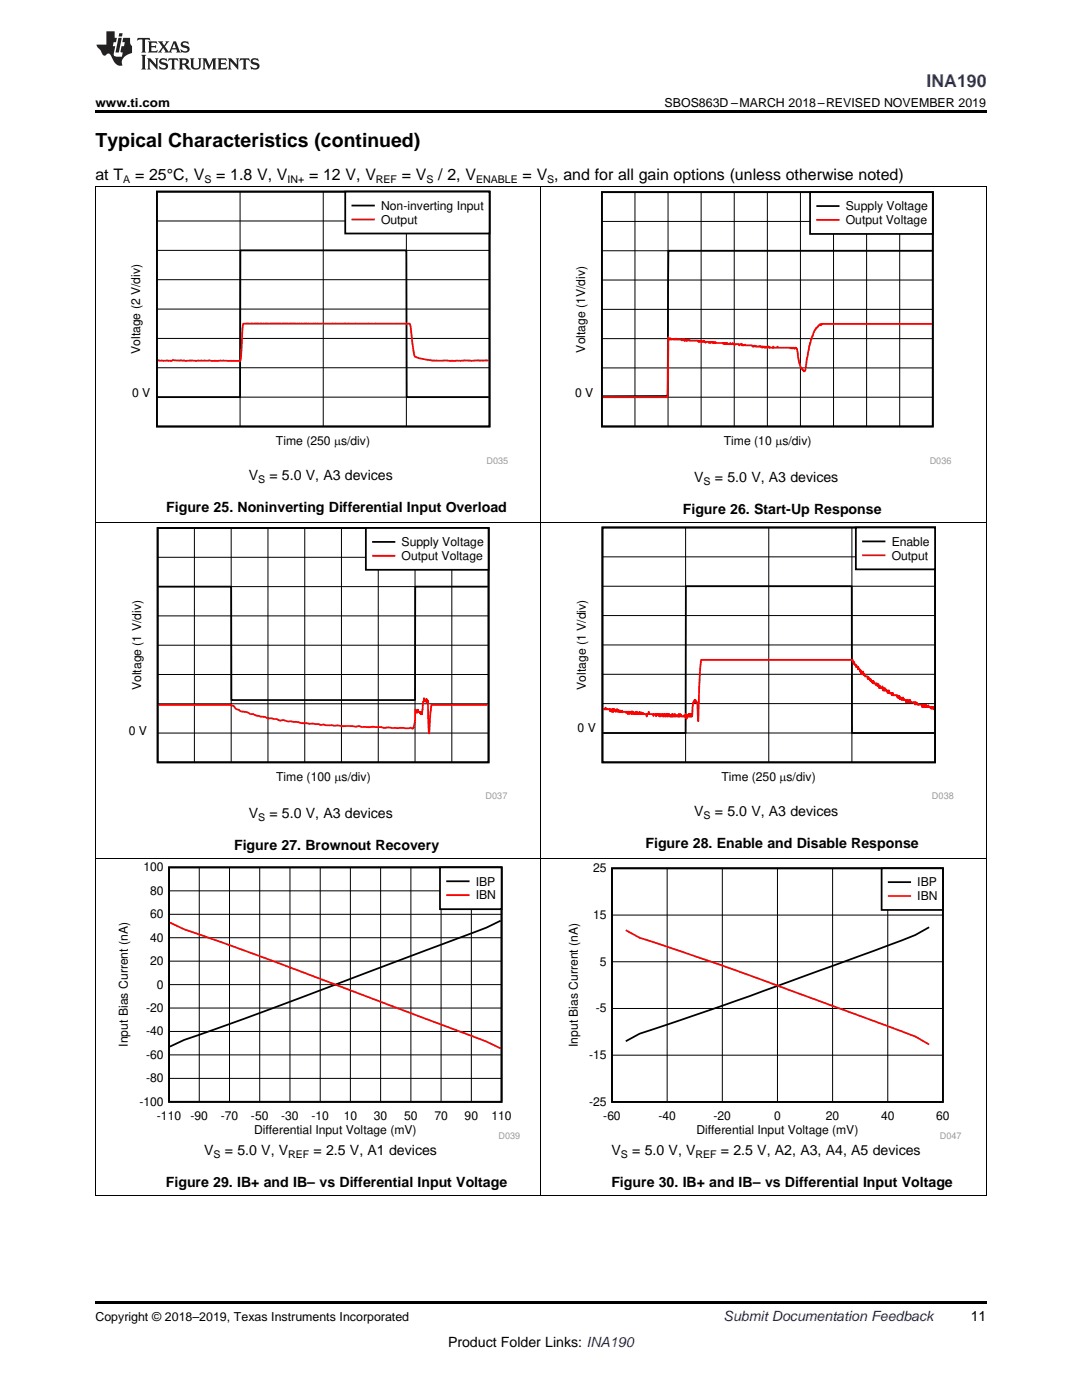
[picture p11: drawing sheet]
<svg xmlns="http://www.w3.org/2000/svg" width="216mm" height="279mm" viewBox="0 0 216 279" stroke-linecap="round" stroke-linejoin="round" font-family="sans-serif">
<path d="M19 259.7h177.8v.5h-177.8z" fill="#000"/>
<path d="M19.1 171.3v67.4M107.9 171.3v67.4M196.8 171.3v67.4M19 238.6h177.8" fill="none" stroke="#000" stroke-width=".2"/>
<path d="M23.2 172.1h80.6v55.3h-80.6z" fill-rule="evenodd" fill="#fff"/>
<path d="M33.7 173.1h66.4v46.8h-66.4zM99.9 183.7l-2.8 1.4-9.1 3.4a2003 2003 0 0 1-51.3 19l-2.8 1.4" fill="none" stroke="#000" stroke-width=".35"/>
<g fill="none" stroke="#000" stroke-width=".2">
<path d="M33.7 177.8h66.4M39.8 173.1v46.8M45.8 173.1v46.8M51.8 173.1v46.8M57.9 173.1v46.8M63.9 173.1v46.8M69.9 173.1v46.8M75.9 173.1v46.8M82 173.1v46.8M88 173.1v46.8M94.1 173.1v46.8M33.7 196.5h66.4"/>
<path d="M33.7 191.8h66.4M33.7 187.1h66.4M33.7 182.5h66.4M33.7 215.2h66.4M33.7 210.5h66.4M33.7 205.9h66.4M33.7 201.2h66.4"/>
</g>
<path d="M33.9 184.1l2.8 1.4a2151.6 2151.6 0 0 1 54.3 20.1l6.1 2.3 2.8 1.3" fill="none" stroke="#f00" stroke-width=".35"/>
<path d="M87.8 173.1h12.3v8.3h-12.3z" fill-rule="evenodd" fill="#fff"/>
<path d="M87.8 173.1h12.3v8.3h-12.3zM89.2 175.9h4.3" fill="none" stroke="#000" stroke-width=".35"/>
<path d="M89.2 178.6h4.3" fill="none" stroke="#f00" stroke-width=".35"/>
<path d="M112.9 172.3h79v55.1h-79z" fill-rule="evenodd" fill="#fff"/>
<path d="M122.1 173.3h66v46.6h-66zM185.4 185.1l-2.8 1.5a1455.2 1455.2 0 0 1-55 19.7l-2.7 1.5" fill="none" stroke="#000" stroke-width=".35"/>
<path d="M133.1 173.3v46.6M144.1 173.3v46.6M155.1 173.3v46.6M166.1 173.3v46.6M177.1 173.3v46.6M122.1 191.9h66.1M122.1 182.6h66.1M122.1 210.6h66.1M122.1 201.3h66.1" fill="none" stroke="#000" stroke-width=".2"/>
<path d="M124.9 185.6l2.7 1.5a1298.9 1298.9 0 0 1 55 19.8l2.8 1.5" fill="none" stroke="#f00" stroke-width=".35"/>
<path d="M175.9 173.3h12.2v8.3h-12.2z" fill-rule="evenodd" fill="#fff"/>
<path d="M175.9 173.3h12.2v8.3h-12.2zM177.3 176.1h4.3" fill="none" stroke="#000" stroke-width=".35"/>
<path d="M177.3 178.8h4.3" fill="none" stroke="#f00" stroke-width=".35"/>
<path d="M19.1 104.3v67M107.9 104.3v67M196.8 104.3v67M19 171.3h177.8" fill="none" stroke="#000" stroke-width=".2"/>
<path d="M25.4 104.9h76.2v55.1h-76.2z" fill-rule="evenodd" fill="#fff"/>
<path d="M31.5 105.4h66v46.7h-66zM31.6 117.1h14.5l.1 22.6h36.6l.1-22.6h14.4" fill="none" stroke="#000" stroke-width=".35"/>
<g fill="none" stroke="#000" stroke-width=".2">
<path d="M31.5 117.1h66M31.5 111.2h66M38.8 105.4v46.8M46.1 105.4v46.8M53.5 105.4v46.8M60.8 105.4v46.8M68.1 105.4v46.8M75.5 105.4v46.8M82.8 105.4v46.8M90.2 105.4v46.8M31.5 134.6h66M31.5 128.8h66"/>
<path d="M31.5 122.9h66M31.5 146.3h66M31.5 140.5h66"/>
</g>
<path d="M31.6 140.7h14.5v.1l.5 .1 .6 .6 .9 .5 1.2 .1 .6 .4 2.9 .6 .7 .3 1.7 .1 .6 .3 .8-.1 .9 .3 1.7 .1 1.1 .2 2.1 .1 2.7 .3 2.3 .1 .8 .1h3.4l.6 .2 2.3-.1 4.8 .3 2.2 .1 .4-.2a.37 .37 0 0 0 .5 .2 .37 .37 0 0 0 .2-.5l.2-1.1 .1-2.2 .1 .5h.1l.1 .2v-.6l.2 .4v-.5v.5l.1-.2v.2h.3l.1 .4v-.4l.1 .4 .1-.4 .1 .4 .4-3.2v.4h.4l.1 .4v-.6l.1 .7v-.5l.1 .5v-.4l.3 6.6 .5-5.7h11.2" fill="none" stroke="#f00" stroke-width=".35"/>
<path d="M73 105.4h24.5v8.3h-24.5z" fill-rule="evenodd" fill="#fff"/>
<path d="M73 105.4h24.5v8.3h-24.5zM74.4 108.2h4.3" fill="none" stroke="#000" stroke-width=".35"/>
<path d="M74.4 110.9h4.3" fill="none" stroke="#f00" stroke-width=".35"/>
<path d="M114.5 105h75.8v54.6h-75.8z" fill-rule="evenodd" fill="#fff"/>
<path d="M120.2 105.3h66.4v46.8h-66.4zM120.4 146.3h16.4l.1-29.3h33.1v29.3h16.4" fill="none" stroke="#000" stroke-width=".35"/>
<path d="M120.2 117h66.4M120.2 111.1h66.4M136.8 105.3v46.9M153.4 105.3v46.9M170 105.3v46.9M120.2 134.6h66.4M120.2 128.7h66.4M120.2 122.8h66.4M120.2 146.3h66.4M120.2 140.4h66.4" fill="none" stroke="#000" stroke-width=".2"/>
<path d="M186.4 141.2l-.1-.1-.1 .5v-.5h-.3l-.1 .4v-.4l-.3 .1-.2-.1-.1-.4v.4l-.1-.2-.1 .2h-.2v-.5l-.1 .5v-.2l-.2 .2-.1-.5-.1 .5v-.5l-.1 .5-.1-.2-.1 .2-.1-.5h-.6l-.1-.1-.2 .1-.2-.4-.2 .4-.1-.4-.1 .1-.7-.3v.2l-.1-.5-.1 .5-.1-.5-.1 .5-.2-.5-.1 .5v-.5h-.2v.5l-.1-.5-.2-.1-.1 .1-.1-.2v.2l-.1-.5-.3 .5-.1-.5v.1l-.2-.1v.4l-.1-.7-.1 .3v-.3l-.1 .3v-.1l-.2 .1-.1-.4v.1l-.1-.1h-.7v-.5l-.1 .5-.1-.5v.5l-.1-.5-.2 .1-.2-.1-.1-.5v.5l-.2-.5-.1 .5-.1-.5h-.2l-.1-.3-.1 .3v-.5l-.1 .5-.1-.5-.2 .5-.1-.8-.1 .3-.3-.1-.1 .1-.1-.4-.1 .4-.1-.8-.1 .4-.1-.3-.1 .3v-.5l-.1 .2-.1-.2v.3l-.1-.3h-.3l-.1-.5-.1 .5v-.5l-.1 .4-.3-.7-.1 .3-.1-.4-.1 .2v-.2h-.2v-.4l-.2 .4-.1-.5h-.4l-.1-.5v.1l-.1-.1-.1 .2-.1-.7v.5l-.2-.5h-.1l-.1 .5-.1-.8-.1 .3-.1-.4h-.2l-.1-.5v.5l-.1-.5h-.1l-.1-.2-.1 .2-.1-.5v.1l-.2-.1-.1-.4v.3l-.2-.8h-30.3l-.4 5.2-.2 7-.2-3.7h-.3v-.5l-.2 .3v-.3l-.1 .5h-.2l-.2 2.8-.2-.5v.5l-.1-.5v.5l-.1-.5v.5l-.2-.5-.1 .5v-.5l-.1 .5-.1-.4v.4l-.1-.1-.1 .6-.2-1v.6l-.3-.3v.2l-.1-.1-.5 .1-.1-.5-.1 .5-.1-.5v.5l-.1-.2v.2l-.1-.5-.1 .5a.3 .3 0 0 1-.4-.4l-.1 .4-.1-.5v.5l-.2-.5-.1 .5v-.4l-.1 .4-.1-.5v.5l-.1-.5-.1 .5v-.4l-.1 .4v-.4l-.1 .4-.1-.4-.1 .4-.1-.5v.1l-.1-.1-.2 .5-.2-.5-.2 .5-.1-.5v.5l-.1-.5h-.2l-.1 .5-.1-.5v.4l-.1-.4h-.2l-.1 .5-.1-.5-.1 .5-.1-.5v.4l-.1-.4-.1 .3v-.3l-.2 .3-.1-.3v.4l-.1-.4v.4l-.1-.4h-.4v.4l-.1-.4h-.8l-.1-.5v.5h-.3l-.1 .5v-.5h-.6l-.1-.2v.2l-.2-.2-.1 .2v-.3l-.1 .3v-.1l-.2 .1-.1-.5v.5l-.1-.2-.2 .2v-.3l-.1 .3-.2-.5-.1 .5-.1-.5v.5l-.1-.1-.1 .1-.1-.3-.1 .3-.1-.5-.2 .3v-.4v.6l-.1-.5-.1 .4v-.4l-.1 .3-.1-.3-.1 .5v-.5l-.2 .4-.1-.4v.5l-.1-.5h-.2v.3l-.1-.3h-.6l-.1 .2v-.4l-.1 .2-.2-.1-.1 .1v-.2l-.1 .2-.1-.2-.1 .2-.1-.3-.2 .3v-.4l-.1 .3v-.3l-.2 .4-.1-.3-.1 .2v-.3l-.1 .1-.1-.1-.1 .4-.1-.5v.5l-.2-.4-.1 .4-.1-.4h-.1l-.1 .3-.1-.4v.1l-.5-.1-.2 .1-.1-.4v.4l-.2-.1-.2 .1" fill="none" stroke="#f00" stroke-width=".35"/>
<path d="M170.8 105.3h15.8v8.3h-15.8z" fill-rule="evenodd" fill="#fff"/>
<path d="M170.8 105.3h15.8v8.3h-15.8zM172.2 108.1h4.3" fill="none" stroke="#000" stroke-width=".35"/>
<path d="M172.2 110.8h4.3" fill="none" stroke="#f00" stroke-width=".35"/>
<path d="M19.1 37.3v67M107.9 37.3v67M196.8 37.3v67M19 104.2h177.8" fill="none" stroke="#000" stroke-width=".2"/>
<path d="M114.5 37.9h75.8v55.1h-75.8z" fill-rule="evenodd" fill="#fff"/>
<path d="M120.1 38.3h66v46.8h-66zM186 50h-52.6l-.2 29-12.9 .1" fill="none" stroke="#000" stroke-width=".35"/>
<g fill="none" stroke="#000" stroke-width=".2">
<path d="M126.7 38.4v46.7M133.3 38.4v46.7M139.9 38.4v46.7M146.5 38.4v46.7M153.1 38.4v46.7M159.7 38.4v46.7M166.3 38.4v46.7M172.9 38.4v46.7M179.5 38.4v46.7M120.1 55.9h66M120.1 50h66M120.1 44.2h66"/>
<path d="M120.1 79.3h66M120.1 73.4h66M120.1 67.6h66M120.1 61.7h66"/>
</g>
<path d="M186 64.6h-22.1l-.1 .3-.1-.2-.4 .3a3.4 3.4 0 0 0-1.1 2.1 13.8 13.8 0 0 0-1.2 4.4l-.3 2.3-.2 .3a2.44 2.44 0 0 1-1-1.6l-.4-2.8-.2-.3h-.2l-.1 .2-.2-.2h-.3v.2l-.1-.2-.3 .1v-.1h-2.5v-.2l-.2 .2h-.6l-.1-.2-.1 .2h-.6v-.2l-.2 .2v-.2h-.2l-.1 .2-.2-.2-.3 .2-.1-.2-.1 .1-.1-.1h-.2v.2l-.1-.2-.1 .1-.2-.3-.1 .2h-.7v-.2l-.2 .2-.2-.2v.2l-.1-.2-.2 .2-.1-.3h-1.3l-.1-.1-.1 .1-.1-.1-.3 .1-.1-.2-.1 .2v-.2h-.4v.2l-.2-.2h-.8v.2l-.4-.4-.1 .2h-.3l-.1-.2-.1 .2h-.4l-.1-.2-.1 .2-.1-.2h-.1l-.1 .2v-.2l-.1 .2-.1-.2-.2 .1v-.1h-1.5l-.1-.3-.1 .3-.1-.2-.2 .1v-.2l-.1 .3-.1-.3h-.2l-.1 .3v-.3l-.3 .3-.1-.3h-.6v.2l-.4-.4-.2 .2h-.2v-.2l-.2 .2-.1-.2-.1 .2-.1-.2-.1 .2-.1-.2h-1.7l-.1-.3-.2 .3h-.3l-.1-.3v.3h-.2l-.1-.3-.1 .3v-.3l-.1 .2-.1-.2-.3 .2-.1-.2h-.9l-.1-.1v.1l-.2-.1-.1 .1-.4-.1-.3 .1-.1-.2v.2l-.1-.1-.2 .1-.1-.4-.2 12h-12.9" fill="none" stroke="#f00" stroke-width=".35"/>
<path d="M161.6 38.3h24.5v8.4h-24.5z" fill-rule="evenodd" fill="#fff"/>
<path d="M161.6 38.3h24.5v8.4h-24.5zM163.1 41.1h4.2" fill="none" stroke="#000" stroke-width=".35"/>
<path d="M163.1 43.9h4.2" fill="none" stroke="#f00" stroke-width=".35"/>
<path d="M25.6 38h75.8v54.6h-75.8z" fill-rule="evenodd" fill="#fff"/>
<path d="M31.3 38.2h66.4v46.9h-66.4zM31.5 79.3h16.4l.1-29.3h33.1l.1 29.3h16.3" fill="none" stroke="#000" stroke-width=".35"/>
<path d="M47.9 38.2v46.9M64.5 38.2v46.9M81.1 38.2v46.9M31.3 55.8h66.4M31.3 50h66.4M31.3 44.1h66.4M31.3 79.3h66.4M31.3 73.4h66.4M31.3 67.5h66.4M31.3 61.7h66.4" fill="none" stroke="#000" stroke-width=".2"/>
<path d="M31.5 71.9l2.7 .1 .4-.2 2.4 .2 4.8-.1 6.1 .1 .2-.9 .3-5.2 .2-1.3h8.7h24.4l.3 .7 .5 5 .4 .9 .8 .3 2.6 .5 11.2-.1" fill="none" stroke="#f00" stroke-width=".35"/>
<path d="M68.9 38.2h28.8v8.4h-28.8z" fill-rule="evenodd" fill="#fff"/>
<path d="M68.9 38.2h28.8v8.4h-28.8zM70.3 41h4.3" fill="none" stroke="#000" stroke-width=".35"/>
<path d="M70.3 43.8h4.3" fill="none" stroke="#f00" stroke-width=".35"/>
<path d="M19 37.2h177.8" fill="none" stroke="#000" stroke-width=".2"/>
<path d="M19 22h177.8v.5h-177.8z" fill="#000"/>
<g fill="#231f20">
<path d="M27.5 7.6l-.1 .5 .4-.2h.6v.1v2.1l-.2 .4h1l-.3-.4v-2.1l.1-.1h.5l.5 .2-.2-.5zM29.5 8.3l.2 .3v1.5l-.2 .4h1.8l.2-.6a1.04 1.04 0 0 1-1.3 .2v-.7h.6l.3 .2v-.6l-.3 .2h-.6v-.6l.8-.1 .4 .3-.2-.5zM31.5 8.3l.9 1.1-.9 1.1h.8l-.2-.2 .5-.7 .4 .7-.2 .2h1.5l-.1-.2 .1-.4h.9l.1 .4-.2 .2h1l-.3-.3-.7-1.9h-.5l-.9 2-.8-1 .9-1h-.8l.1 .3-.3 .5-.4-.6 .2-.2zM34.7 8.6l.4 1h-.7zM36.3 8.4a.63 .63 0 0 0-.2 .7 .63 .63 0 0 0 .6 .4l.6 .2 .1 .2a.75 .75 0 0 1-.7 .4 .75 .75 0 0 1-.6-.5l.1 .7 .1-.1a1.11 1.11 0 0 0 1.5-.6 1.13 1.13 0 0 0-1.2-.8l-.1-.4a1.04 1.04 0 0 1 1.2 .2l-.2-.5-.1 .1-.5-.2zM28.2 10.9l.2 .4v2.2l-.2 .4h1l-.3-.4v-2.2l.3-.4zM29.3 11.6l.3 .4v1.5l-.3 .4h.8l-.2-.4v-1.3l1.5 1.7v-1.9l.2-.4h-.7l.2 .4v.9l-1.1-1.3zM32 11.8a.62 .62 0 0 0-.2 .7 .62 .62 0 0 0 .6 .4l.6 .1 .1 .3a.76 .76 0 0 1-.7 .3 .76 .76 0 0 1-.6-.4l.1 .7 .1-.1a1.11 1.11 0 0 0 1.5-.6 1.13 1.13 0 0 0-1.2-.8l-.1-.4a1.04 1.04 0 0 1 1.2 .2l-.2-.6-.1 .1-.5-.1zM33.7 11.6l-.2 .6a.61 .61 0 0 1 .8-.3v1.6l-.2 .4h.9l-.2-.4v-1.6a.63 .63 0 0 1 .8 .3l-.2-.6zM35.6 11.6l.3 .4v1.5l-.3 .4h1l-.2-.2v-.8l.5 .2a.76 .76 0 0 0 1.2 .7l-1-1a.58 .58 0 0 0 .6-.5 .58 .58 0 0 0-.5-.6zM36.4 11.9h.1a.45 .45 0 0 1 .5 .1 .45 .45 0 0 1 .1 .5l-.7 .2zM37.9 11.6l.2 .2a2.17 2.17 0 0 0 .3 1.9 .99 .99 0 0 0 1.6-.6v-1.1l.2-.4h-.7l.2 .2a1.92 1.92 0 0 1-.2 1.8 .6 .6 0 0 1-.9-.5v-1.1l.2-.4zM40.4 11.6l.2 .4v1.5l-.2 .4h.7l-.2-.4v-1.4l.8 1.8 .8-1.8v1.4l-.2 .4h.9l-.2-.4v-1.5l.2-.4h-.8l-.6 1.5-.6-1.5zM43.4 11.6l.2 .4v1.5l-.2 .4h1.8l.2-.6a1.04 1.04 0 0 1-1.3 .1v-.6h.5l.4 .2v-.6l-.4 .2h-.5v-.7h.8l.3 .3-.1-.6zM45.5 11.6l.2 .4v1.5l-.2 .4h.7l-.2-.4v-1.3l1.5 1.7v-1.9l.2-.4h-.7l.2 .4v.9l-1.1-1.3zM47.9 11.6l-.1 .6a.61 .61 0 0 1 .8-.3v1.6l-.3 .4h1l-.3-.4 .1-1.6a.63 .63 0 0 1 .7 .3l-.1-.6zM50.2 11.8a.62 .62 0 0 0-.2 .7 .62 .62 0 0 0 .6 .4l.6 .1 .2 .3a.76 .76 0 0 1-.8 .3 .76 .76 0 0 1-.6-.4l.1 .7 .2-.1a1.11 1.11 0 0 0 1.5-.6 1.13 1.13 0 0 0-1.3-.8l-.1-.4a1.04 1.04 0 0 1 1.2 .2l-.1-.6-.2 .1-.5-.1z"/>
<path d="M21.2 6.3v2.6h-1.9l.1 .4 .7 .9a.91 .91 0 0 0 1 .8 .56 .56 0 0 1 .5-.3 .56 .56 0 0 1 .5 .3l.4 .8a1.53 1.53 0 0 0 1.9 1.2 1.54 1.54 0 0 1 1-2.1l.9-.3v-1.4a1.52 1.52 0 0 1-.3-1.6h-1.4l-.2 .8h.5l-.2 .8h-.4l-.2 1v.2l.4 .1-.2 .8a1.93 1.93 0 0 1-1.6-.3l.3-1.8h-.5l.2-.8h.4l.2-.8h-.4v-1.3zM23.6 7.6l-.6 2.9h.7l.6-2.9zM23.8 6.6l-.1 .7h.6l.2-.7z"/>
</g>
<text font-size="3.9" x="19" y="29.3">Typical Characteristics (continued)</text>
<text font-size="3.5" fill="#00f" x="184.9" y="17.3">INA190</text>
<g font-size="3.2">
<text x="19" y="36">at T</text>
<text x="27" y="36">= 25°C, V</text>
<text x="43.1" y="36">= 1.8 V, V</text>
<text x="61.7" y="36">= 12 V, V</text>
<text x="80.2" y="36">= V</text>
<text x="87.5" y="36">/ 2, V</text>
<text x="104.3" y="36">= V , and for all gain options (unless otherwise noted)</text>
</g>
<g font-size="2.8">
<text x="49.6" y="95.8">V</text>
<text x="53.8" y="95.8">= 5.0 V, A3 devices</text>
<text x="138.5" y="96.2">V</text>
<text x="142.7" y="96.2">= 5.0 V, A3 devices</text>
<text x="33.2" y="102.2">Figure 25. Noninverting Differential Input Overload</text>
<text x="136.2" y="102.5">Figure 26. Start-Up Response</text>
<text x="49.6" y="163.2">V</text>
<text x="53.8" y="163.2">= 5.0 V, A3 devices</text>
<text x="138.5" y="162.8">V</text>
<text x="142.7" y="162.8">= 5.0 V, A3 devices</text>
<text x="46.7" y="169.5">Figure 27. Brownout Recovery</text>
<text x="128.8" y="169.2">Figure 28. Enable and Disable Response</text>
<text x="40.7" y="230.6">V</text>
<text x="44.9" y="230.6">= 5.0 V, V</text>
<text x="62.6" y="230.6">= 2.5 V, A1 devices</text>
<text x="122" y="230.6">V</text>
<text x="126.2" y="230.6">= 5.0 V, V</text>
<text x="143.9" y="230.6">= 2.5 V, A2, A3, A4, A5 devices</text>
<text x="33.1" y="236.9">Figure 29. IB+ and IB– vs Differential Input Voltage</text>
<text x="122" y="236.9">Figure 30. IB+ and IB– vs Differential Input Voltage</text>
<text x="193.7" y="263.6">11</text>
<text x="89.4" y="268.9">Product Folder Links: INA190</text>
</g>
<text font-size="2.8" fill="#0000c8" x="144.4" y="263.6">Submit Documentation Feedback</text>
<g font-size="2.5">
<text x="19" y="21.4">www.ti.com</text>
<text x="132.6" y="21.4">SBOS863D –MARCH 2018–REVISED NOVEMBER 2019</text>
<text x="19" y="263.6">Copyright © 2018–2019, Texas Instruments Incorporated</text>
</g>
<g font-size="2.4">
<text x="76" y="41.9">Non-inverting Input</text>
<text x="168.8" y="42">Supply Voltage</text>
<text x="76" y="44.7">Output</text>
<text x="168.8" y="44.7">Output Voltage</text>
<text x="28" y="70.7" transform="rotate(-90 28 70.7)">Voltage (2 V/div)</text>
<text x="116.8" y="70.3" transform="rotate(-90 116.8 70.3)">Voltage (1V/div)</text>
<text x="26.4" y="79.3">0 V</text>
<text x="114.8" y="79.3">0 V</text>
<text x="55.1" y="88.8">Time (250 Ps/div)</text>
<text x="144.4" y="88.8">Time (10 Ps/div)</text>
<text x="80.1" y="109">Supply Voltage</text>
<text x="80.1" y="111.8">Output Voltage</text>
<text x="177.9" y="108.9">Enable</text>
<text x="177.9" y="111.7">Output</text>
<text x="28.1" y="137.7" transform="rotate(-90 28.1 137.7)">Voltage (1 V/div)</text>
<text x="116.9" y="137.7" transform="rotate(-90 116.9 137.7)">Voltage (1 V/div)</text>
<text x="25.7" y="146.7">0 V</text>
<text x="115.3" y="146.1">0 V</text>
<text x="55.1" y="155.8">Time (100 Ps/div)</text>
<text x="144" y="155.8">Time (250 Ps/div)</text>
<text x="28.6" y="173.9">100</text>
<text x="30" y="178.6">80</text>
<text x="94.9" y="176.7">IBP</text>
<text x="94.9" y="179.5">IBN</text>
<text x="118.4" y="174.1">25</text>
<text x="183" y="176.9">IBP</text>
<text x="183" y="179.7">IBN</text>
<text x="30" y="183.3">60</text>
<text x="118.4" y="183.4">15</text>
<text x="30" y="187.9">40</text>
<text x="30" y="192.6">20</text>
<text x="31.3" y="197.3">0</text>
<text x="119.7" y="192.7">5</text>
<text x="29.2" y="202">-20</text>
<text x="118.9" y="202.1">-5</text>
<text x="25.5" y="208.9" transform="rotate(-90 25.5 208.9)">Input Bias Current (nA)</text>
<text x="29.2" y="206.6">-40</text>
<text x="115.3" y="208.9" transform="rotate(-90 115.3 208.9)">Input Bias Current (nA)</text>
<text x="29.2" y="211.3">-60</text>
<text x="117.6" y="211.4">-15</text>
<text x="27.8" y="220.7">-100</text>
<text x="29.2" y="216">-80</text>
<text x="117.6" y="220.7">-25</text>
<text x="31.3" y="223.5">-110</text>
<text x="38" y="223.5">-90</text>
<text x="44" y="223.5">-70</text>
<text x="50.1" y="223.5">-50</text>
<text x="50.7" y="226.2">Differential Input Voltage (mV)</text>
<text x="56.1" y="223.5">-30</text>
<text x="62.1" y="223.5">-10</text>
<text x="68.6" y="223.5">10</text>
<text x="74.6" y="223.5">30</text>
<text x="80.6" y="223.5">50</text>
<text x="86.7" y="223.5">70</text>
<text x="92.7" y="223.5">90</text>
<text x="98.1" y="223.5">110</text>
<text x="120.4" y="223.5">-60</text>
<text x="131.4" y="223.5">-40</text>
<text x="139" y="226.2">Differential Input Voltage (mV)</text>
<text x="142.4" y="223.5">-20</text>
<text x="154.5" y="223.5">0</text>
<text x="164.8" y="223.5">20</text>
<text x="175.8" y="223.5">40</text>
<text x="186.8" y="223.5">60</text>
</g>
<g font-size="2.1">
<text x="24.6" y="36.6">A</text>
<text x="40.8" y="36.6">S</text>
<text x="57.4" y="36.6">IN+</text>
<text x="75" y="36.6">REF</text>
<text x="85.1" y="36.6">S</text>
<text x="95" y="36.6">ENABLE</text>
<text x="109.2" y="36.6">S</text>
<text x="51.5" y="96.4">S</text>
<text x="140.4" y="96.7">S</text>
<text x="51.5" y="163.8">S</text>
<text x="140.4" y="163.4">S</text>
<text x="42.6" y="231.1">S</text>
<text x="57.5" y="231.1">REF</text>
<text x="123.9" y="231.1">S</text>
<text x="138.8" y="231.1">REF</text>
</g>
<g font-size="1.8" fill="#999">
<text x="97.1" y="92.5">D035</text>
<text x="185.5" y="92.5">D036</text>
<text x="96.9" y="159.5">D037</text>
<text x="186" y="159.6">D038</text>
<text x="99.5" y="227.3">D039</text>
<text x="187.5" y="227.3">D047</text>
</g>
</svg>
